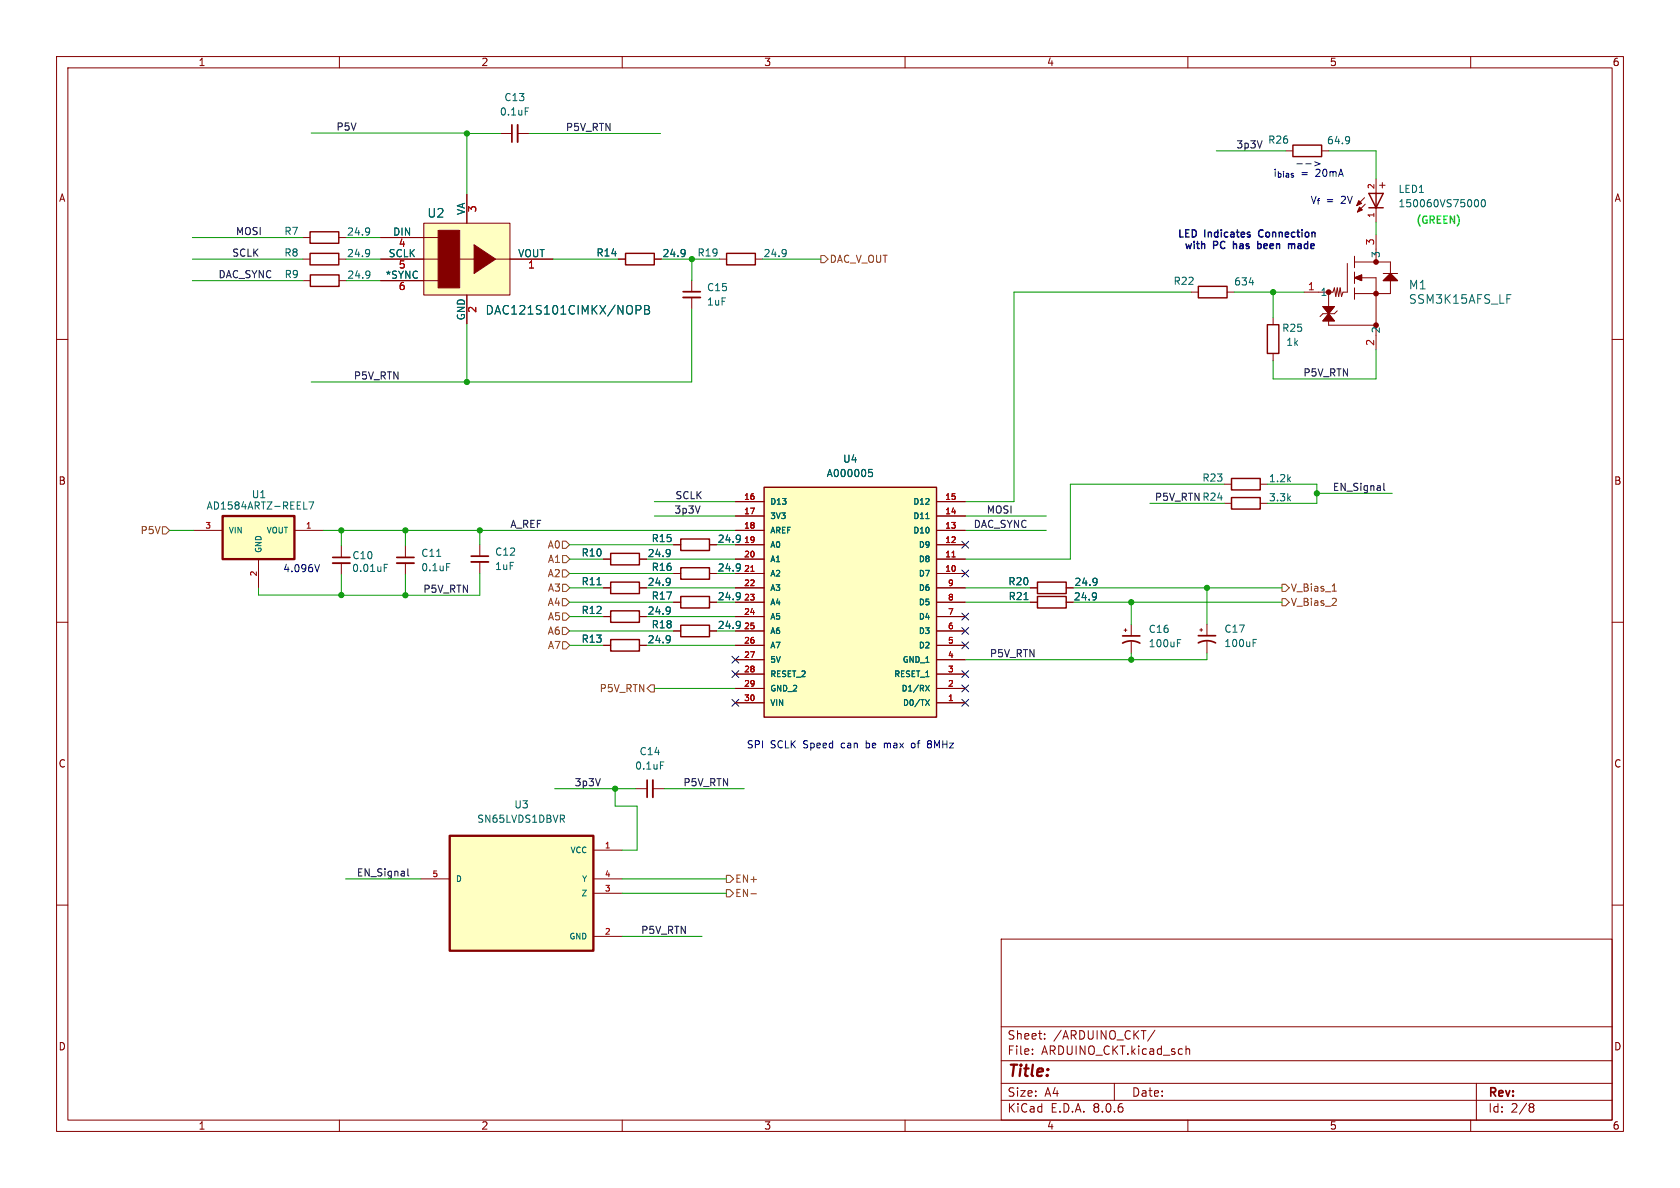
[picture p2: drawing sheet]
<svg xmlns="http://www.w3.org/2000/svg" width="297mm" height="210mm" viewBox="0 0 297 210" stroke-linecap="round" stroke-linejoin="round" font-family="sans-serif">
<g fill="none" stroke="#840000" stroke-width=".18">
<path d="M10 10h277v190h-277zM12 12h273v186h-273zM60 10v2M110 10v2M160 10v2M210 10v2M260 10v2M10 60h2M285 60h2M10 110h2M285 110h2M10 160h2"/>
<path d="M285 160h2M177 166h108v32h-108zM60 198v2M110 198v2M160 198v2M177 194.5h108M177 191.5h108M177 187.5h108M177 181.5h108M182.5 186.3v.1M182.5 185.5v.1M184.7 183.6v.1"/>
<path d="M184.7 182.8v.1M197 191.5v3M204.2 182.1l-1.3 2M209.7 184.9v1.5M209.7 185.5l.2-.1 .3 .1 .1 .9M210 198v2M260 198v2M261 191.5v6.5M270.6 195.1h.3l.3 .3-.3 .3M270.6 195.7h.3M270.9 195.7l.2 .2 .1 .4-.3 .3h-.3"/>
</g>
<path d="M39.4 91.2h12.7v7.6h-12.7z" fill="#ffffc2"/>
<path d="M39.4 91.2h12.7v7.6h-12.7z" fill="none" stroke="#840000" stroke-width=".41"/>
<g fill="none" stroke="#840000" stroke-width=".18">
<path d="M88.5 23.6h2M91.5 23.6h2M53.5 42h1.3M53.5 45.8h1.3M53.6 49.6h1.3M59.9 42h1.3M59.9 45.8h1.3M59.9 49.6h1.3M34.3 93.8h5.1M45.7 98.8v5.1M52.1 93.8h5M182.1 103.9h1.3"/>
<path d="M188.5 103.9h1.3M198.7 111.4h.5M199 111.1v.5M200 110.4v2M200 113.4v2.1M212.1 111.4h.5M212.4 111.1v.5M213.4 110.3v2.1M213.4 113.4v2"/>
</g>
<g fill="none" stroke="#006464" stroke-width=".18">
<path d="M92.9 19.1h.6M65.2 40.3l.1 .1a1.07 1.07 0 0 1-.1 1M65.2 44.2h.1a1.07 1.07 0 0 1-.1 1M65.3 48a1.07 1.07 0 0 1-.1 1.1M65.3 40.8l-.1 .2M65.3 44.6l-.1 .2M65.4 48.5l-.1 .1M53.7 90h.6M54.6 88.7h.9l-.6 1.3M193.8 102.3h.1a1.07 1.07 0 0 1-.1 1.1M193.9 102.8l-.1 .1M208.2 113.7h.4"/>
<path d="M208.2 113.1h.6M221.5 113.6h.5M221.5 113h.6"/>
</g>
<path d="M54.8 41h5.1v2h-5.1zM54.8 44.8h5.1v2h-5.1zM54.9 48.6h5v2h-5zM183.4 102.9h5.1v2h-5.1z" fill="none" stroke="#840000" stroke-width=".25"/>
<path d="M91.5 22.1v3" fill="none" stroke="#840000" stroke-width=".33"/>
<path d="M90.5 22.1v3M198.5 113.7a3.2 3.2 0 0 1 3 0M198.5 112.4h3M211.9 113.6a3.2 3.2 0 0 1 3 0M211.9 112.4h3" fill="none" stroke="#840000" stroke-width=".3"/>
<path d="M74.9 39.5h15.3v12.7h-15.3z" fill="#ffffc2"/>
<g fill="none" stroke="#840000" stroke-width=".18">
<path d="M74.9 39.5h15.3v12.7h-15.3zM82.5 34.4v5.1M227.3 26.7h1.3M233.6 26.7h1.3M67.3 49.6h10.2M67.3 45.8h10.2M67.3 42h10.2M81.3 45.8h2.5M82.5 52.2v5M87.6 45.8h10.2M109.3 45.8h1.3M115.7 45.8h1.2"/>
<path d="M60.3 96.5v2M60.3 99.5v2.1M71.7 96.5v2M71.7 99.5v2.1M106.7 98.8h1.3M113 98.8h1.3M119.1 96.3h1.2M125.4 96.3h1.3M216.4 89h1.3M216.4 85.6h1.3M222.8 89h1.3M222.8 85.6h1.3"/>
<path d="M106.7 109h1.3M106.7 103.9h1.3M113 109h1.3M113 103.9h1.3M119.1 106.5h1.2M119.1 101.4h1.2M125.4 106.5h1.3M125.4 101.4h1.3M182.1 106.5h1.3M188.5 106.5h1.3M112.4 139.4h2M115.4 139.4h2.1"/>
</g>
<g fill="#840000" stroke="#840000" stroke-width=".18">
<path d="M83.8 43.3l3.8 2.5-3.8 2.5z"/>
<path d="M77.5 40.7h3.8v10.2h-3.8z"/>
</g>
<g fill="none" stroke="#006464" stroke-width=".18">
<path d="M238.5 24.2v.1a1.07 1.07 0 0 1-.1 1M238.6 24.7l-.1 .2M112.4 54h.6l.3 .3-.1 .4-.8 .1M114 54h.5l.2 .1 .1 .3-.3 .3a.41 .41 0 0 1 .4 .4 .41 .41 0 0 1-.3 .4h-.6zM114 54.7h.5M121 44.2h.1a1.07 1.07 0 0 1-.2 1M121.1 44.6l-.1 .2M67.9 99.8h.6M77.2 98.4h.7M79 99.6h.6M118.4 97.2v.1a1.07 1.07 0 0 1-.1 1M118.5 97.7l-.1 .2"/>
<path d="M130.8 94.7a1.07 1.07 0 0 1-.1 1M130.8 99.7v.1a1.07 1.07 0 0 1-.1 1M130.9 95.1l-.1 .2M67.9 100.4h.5M105.5 103.4h.8M118.4 107.4a1.07 1.07 0 0 1-.1 1M118.4 102.3a1.07 1.07 0 0 1-.1 1.1M118.5 107.8l-.1 .2M118.5 102.8l-.1 .1M130.8 104.8v.1a1.07 1.07 0 0 1-.1 1M130.9 105.3l-.1 .2M130.9 100.2l-.1 .2"/>
<path d="M181 106h.8M193.7 104.9h.1a1.07 1.07 0 0 1-.1 1M193.8 105.3l-.1 .2M116.8 134.7h.6"/>
</g>
<path d="M228.6 25.7h5v2h-5zM110.6 44.8h5.1v2h-5.1zM108 97.8h5v2.1h-5zM120.3 95.3h5.1v2h-5.1zM217.7 88h5.1v2h-5.1zM217.7 84.6h5.1v2h-5.1zM108 108h5v2h-5zM108 102.9h5v2h-5zM120.3 105.4h5.1v2.1h-5.1zM120.3 100.4h5.1v2h-5.1zM183.4 105.4h5.1v2.1h-5.1z" fill="none" stroke="#840000" stroke-width=".25"/>
<path d="M58.8 99.5h3.1M70.1 99.5h3.1M115.4 137.9v3" fill="none" stroke="#840000" stroke-width=".33"/>
<path d="M58.8 98.5h3.1M70.1 98.5h3.1M114.4 137.9v3" fill="none" stroke="#840000" stroke-width=".3"/>
<path d="M79.5 147.7h25.4v20.4h-25.4z" fill="#ffffc2"/>
<path d="M79.5 147.7h25.4v20.4h-25.4z" fill="none" stroke="#840000" stroke-width=".41"/>
<g fill="none" stroke="#840000" stroke-width=".18">
<path d="M241.2 34.9l-1.4 1.4M241.4 36.1l-1.4 1.4M243.3 31.6v2.6M243.3 36.7v2.6M122.3 49.5v2.1M122.3 52.6v2M127.2 45.8h1.3M133.5 45.8h1.3M210.6 51.6h1.3M216.9 51.6h1.3M233.9 54.2h2l-2 2.5h2zM234.9 56.7v.8h8.4"/>
<path d="M234.9 51.6v2.6M236.4 54.9l-.5 .6h-2l-.5 .5M238.2 46.6v5h-.8l-.2 .8-.3-1.5-.2 1.5-.3-1.5-.2 1.5-.3-1.5-.3 .7h-5M239.5 45.3v2M239.5 48.1v2M239.5 50.9v2M239.5 49.1l1.2-.5v1zM239.5 46.3h6.3v2M240.7 49.1h2.6v12.7M243.3 41.5v4.8M244.5 48.3h2.6M245.8 49.6v2.3h-6.3"/>
<path d="M245.8 48.3l1.3 1.3h-2.6zM84.8 96.3v2M84.8 99.3v2.1M74.4 155.4h5.1M104.9 150.3h5.1M104.9 157.9h5.1M104.9 155.4h5.1M104.9 165.5h5.1"/>
</g>
<path d="M260.8 35.3h.2a.68 .68 0 0 1 .4 .6 .68 .68 0 0 1-.4 .7l-.2-.1M262 35.4l.2-.1a.68 .68 0 0 1 .4 .6 .68 .68 0 0 1-.4 .7l-.2-.2-.1-.3zM138.9 44.2a1.07 1.07 0 0 1-.1 1M139 44.6l-.1 .2M220.8 50h.8M266.4 52.1h.7M99.4 144.8l.4 .6M99.7 144.2v.4" fill="none" stroke="#006464" stroke-width=".18"/>
<path d="M242 36.7h2.5M242 34.2h2.5l-1.2 2.5zM243.3 34.2v2.5M128.5 44.8h5v2h-5zM211.9 50.6h5v2.1h-5z" fill="none" stroke="#840000" stroke-width=".25"/>
<path d="M120.8 52.6h3M83.3 99.3h3" fill="none" stroke="#840000" stroke-width=".33"/>
<path d="M120.8 51.6h3M83.3 98.3h3" fill="none" stroke="#840000" stroke-width=".3"/>
<g fill="#840000" stroke="#840000" stroke-width=".18">
<path d="M240.3 36.6l.6 .5-.9 .4z"/>
<path d="M240.2 35.5l.5 .5-.9 .3z"/>
<path d="M239.5 49.1l1.2-.5v1z"/>
<path d="M245.8 48.3l1.3 1.3h-2.6z"/>
<path d="M233.9 54.2h2l-1 1.3 1 1.2h-2l1-1.2z"/>
</g>
<g fill="none" stroke="#840000" stroke-width=".51">
<circle cx="234.9" cy="51.6" r=".25"/>
<circle cx="243.3" cy="51.9" r=".25"/>
<circle cx="243.3" cy="57.5" r=".25"/>
<circle cx="243.3" cy="46.3" r=".25"/>
</g>
<path d="M135.1 86.1h30.5v40.7h-30.5z" fill="#ffffc2"/>
<path d="M224.1 57.4h2v5.1h-2zM135.1 86.1h30.5v40.7h-30.5zM108 113.1h5v2h-5zM120.3 110.5h5.1v2.1h-5.1z" fill="none" stroke="#840000" stroke-width=".25"/>
<g fill="none" stroke="#840000" stroke-width=".18">
<path d="M82.5 34.4v5.1M67.3 45.8h7.6M67.3 42h7.6M67.3 49.6h7.6M82.5 52.2v5M90.2 45.8h7.6M109.3 45.8h1.3M115.7 45.8h1.2M225.1 56.1v1.3M225.1 62.5v1.2M106.7 98.8h1.3M113 98.8h1.3"/>
<path d="M119.1 96.3h1.2M125.4 96.3h1.3M130 98.8h5.1M130 96.3h5.1M130 93.8h5.1M130 91.2h5.1M130 88.7h5.1M165.6 98.8h5M165.6 96.3h5M165.6 93.8h5M165.6 91.2h5M165.6 88.7h5"/>
<path d="M106.7 103.9h1.3M106.7 109h1.3M106.7 114.1h1.3M113 103.9h1.3M113 109h1.3M113 114.1h1.3M119.1 101.4h1.2M119.1 106.5h1.2M119.1 111.5h1.2M125.4 101.4h1.3M125.4 106.5h1.3M125.4 111.5h1.3"/>
<path d="M130 101.4h5.1M130 103.9h5.1M130 106.5h5.1M130 109h5.1M130 111.5h5.1M130 114.1h5.1M130 116.6h5.1M130 119.2h5.1M165.6 101.4h5M165.6 103.9h5M165.6 106.5h5M165.6 109h5"/>
<path d="M165.6 111.5h5M165.6 114.1h5M165.6 116.6h5M165.6 119.2h5M182.1 103.9h1.3M182.1 106.5h1.3M188.5 103.9h1.3M188.5 106.5h1.3M130 124.2h5.1M130 121.7h5.1M165.6 124.2h5M165.6 121.7h5"/>
</g>
<g fill="none" stroke="#006464" stroke-width=".18">
<path d="M112.4 54h.6l.3 .3-.1 .4-.8 .1M114 54h.5l.2 .1 .1 .3-.3 .3a.41 .41 0 0 1 .4 .4 .41 .41 0 0 1-.3 .4h-.6zM114 54.7h.5M121 44.2h.1a1.07 1.07 0 0 1-.2 1M121.1 44.6l-.1 .2M118.4 97.2v.1a1.07 1.07 0 0 1-.1 1M118.5 97.7l-.1 .2M130.8 94.7a1.07 1.07 0 0 1-.1 1M130.8 99.7v.1a1.07 1.07 0 0 1-.1 1M130.9 95.1l-.1 .2M153.6 83h.6M153.6 83.5h.4l.3 .2-.2 .5h-.5"/>
<path d="M163.7 91.7h.6M105.5 103.4h.8M118.4 112.4v.1a1.07 1.07 0 0 1-.1 1M118.4 102.3a1.07 1.07 0 0 1-.1 1.1M118.4 107.4a1.07 1.07 0 0 1-.1 1M118.5 112.9l-.1 .2M118.5 102.8l-.1 .1M118.5 107.8l-.1 .2M130.8 109.9v.1a1.07 1.07 0 0 1-.1 1M130.8 104.8v.1a1.07 1.07 0 0 1-.1 1M130.9 110.4l-.1 .2M130.9 100.2l-.1 .2"/>
<path d="M130.9 105.3l-.1 .2M181 106h.8M193.7 104.9h.1a1.07 1.07 0 0 1-.1 1M193.8 102.3h.1a1.07 1.07 0 0 1-.1 1.1M193.8 105.3l-.1 .2M193.9 102.8l-.1 .1M163.6 123.7l.7 1M163.6 121.1l.7 1.1M164.3 123.7l-.7 1M164.3 121.1l-.7 1.1"/>
</g>
<path d="M168.3 98.5h.6M132.7 101h.6" fill="none" stroke="#a90000" stroke-width=".18"/>
<g fill="none" stroke="#725600" stroke-width=".18">
<path d="M145.1 45.2h.7l.6 .6-.6 .6h-.7zM28.7 93.1h.6l.7 .7-.7 .6h-.6zM99.4 95.7h.7l.6 .6-.6 .6h-.7zM99.5 98.2h.6l.6 .6-.6 .7h-.6zM99.4 105.8h.7l.6 .7-.6 .6h-.7zM99.4 110.9h.7l.6 .6-.6 .7h-.7zM99.4 100.7h.7l.6 .7-.6 .6h-.7zM99.5 113.4h.6l.6 .7-.6 .6h-.6zM99.5 103.3h.6l.6 .6-.6 .7h-.6zM99.5 108.4h.6l.6 .6-.6 .6h-.6zM226.6 103.3h.7l.6 .6-.6 .7h-.7zM226.6 105.8h.7l.6 .7-.6 .6h-.7z"/>
<path d="M235.5 107h.7M235.5 104.5h.7M236.2 105.9v.4M115 121.1h.7v1.2h-.7l-.6-.6zM128.4 154.7h.7l.6 .7-.6 .6h-.7zM128.4 157.3h.7l.6 .6-.6 .6h-.7zM132.8 158h.9"/>
</g>
<path d="M244.6 85.4v1.1l.2 .2M72.1 153.6v1.1l.2 .2" fill="none" stroke="#0f0f0f" stroke-width=".18"/>
<g fill="none" stroke="#0000c2" stroke-width=".18">
<path d="M229.3 29h.9M230.8 29h1M232.4 28.6l1 .4-1 .3M56.5 99.8l-.4 1.3M156.3 131.4v.8M156.5 131.4l-.2 .1M161.5 131.4h-.3l-.1 .2 .1 .5 .3 .1M164 132.1l.2 .1 .4-.1M164 131.4l.2 .1M164.2 131.5h.2M164.2 131.5l-.2 .1M164.4 131.5h.2"/>
<path d="M164.6 131l-.4-.1-.2 .2M164.6 131.4l-.2 .1"/>
</g>
<path d="M222.4 42.7v1.2M222.4 43.2h.4M222.4 43.9h.4M227.9 43.2l.3-.1 .1 .2M228.3 43.3v.6M228.8 43.2l-.3-.1-.2 .2" fill="none" stroke="#0000c2" stroke-width=".25"/>
<g fill="none" stroke="#009600" stroke-width=".18">
<path d="M55 23.5h27.5v10.9M82.5 23.6h6M93.5 23.6h23.3M215 26.7h12.3M234.9 26.7h8.4v4.9M243.3 39.3v2.2M34 49.6h19.6M34 45.8h19.5M34 42h19.5M61.2 45.8h6.1M61.2 42h6.1M61.2 49.6h6.1"/>
<path d="M82.5 57.2v10.3M97.8 45.8h11.5M116.9 45.8h10.3M122.3 54.6v12.9h-67.3M122.3 49.5h.1M122.3 45.8v3.7M134.8 45.8h10.3M210.6 51.6h-31.3v37.1h-8.7M218.2 51.6h6.9v4.5M225.1 51.6h5.5M243.3 61.8v5.2h-18.2v-3.3M30 93.8h4.3"/>
<path d="M57.1 93.8h72.9M60.3 93.8v2.7M71.7 93.8v2.7M84.8 93.8v2.5M100.7 96.3h18.4M100.7 98.8h6M114.3 98.8h15.7M115.7 88.7h14.3M115.7 91.2h14.3M126.7 96.3h3.3M170.6 93.8h14.4M170.6 91.2h14.4"/>
<path d="M203.3 89h13.1M216.4 85.6h-27.2v13.2h-18.6M224.1 85.6h8.7v3.4h-8.7M232.8 87.2h13.3M45.7 103.9v1.3h14.6M71.7 101.6v3.6M84.8 101.4v3.8h-24.5v-3.6M100.7 106.5h18.4M100.7 101.4h18.4M100.7 111.5h18.4M100.7 103.9h6M100.7 114.1h6"/>
<path d="M100.7 109h6M114.3 103.9h15.7M114.3 114.1h15.7M114.3 109h15.7M126.7 106.5h3.3M126.7 101.4h3.3M126.7 111.5h3.3M170.6 106.5h11.5M170.6 103.9h11.5M189.8 106.5h36.8M189.8 103.9h36.8M200 106.5v3.9"/>
<path d="M200 115.5v1.1M213.4 115.4v1.2h-42.8M213.4 103.9v6.4M98 139.4h14.4M108.8 139.4v3.1h3.8v7.8h-2.6M115.7 121.7h14.3M117.5 139.4h14.1M61.1 155.4h13.3M110 155.4h18.4M110 157.9h18.4M110 165.5h14.1"/>
</g>
<g fill="none" stroke="#000084" stroke-width=".18">
<path d="M170 95.7l1.3 1.2M171.3 95.7l-1.3 1.2M129.4 118.5l1.2 1.3M129.4 116l1.2 1.2M130.6 118.5l-1.2 1.3M130.6 116l-1.2 1.2M170 118.5l1.3 1.3M170 113.5l1.3 1.2M170 108.4l1.3 1.2M170 100.8l1.3 1.2M170 110.9l1.3 1.2M171.3 118.5l-1.3 1.3"/>
<path d="M171.3 113.5l-1.3 1.2M171.3 108.4l-1.3 1.2M171.3 100.8l-1.3 1.2M171.3 110.9l-1.3 1.2M129.4 123.6l1.2 1.2M130.6 123.6l-1.2 1.2M170 121.1l1.3 1.2M170 123.6l1.3 1.2M171.3 121.1l-1.3 1.2M171.3 123.6l-1.3 1.2"/>
</g>
<g fill="#009600" stroke="#009600" stroke-width=".18">
<circle cx="60.3" cy="93.8" r=".46"/>
<circle cx="60.3" cy="105.2" r=".46"/>
<circle cx="71.7" cy="105.2" r=".46"/>
<circle cx="108.8" cy="139.4" r=".46"/>
<circle cx="71.7" cy="93.8" r=".46"/>
<circle cx="200" cy="116.6" r=".46"/>
<circle cx="82.5" cy="67.5" r=".46"/>
<circle cx="84.8" cy="93.8" r=".46"/>
<circle cx="122.3" cy="45.8" r=".46"/>
<circle cx="213.4" cy="103.9" r=".46"/>
<circle cx="200" cy="106.5" r=".46"/>
<circle cx="225.1" cy="51.6" r=".46"/>
<circle cx="232.8" cy="87.2" r=".46"/>
<circle cx="82.5" cy="23.6" r=".46"/>
</g>
<text font-size="2.8" fill="#840000" x="178" y="190.9">Title:</text>
<g font-size="2.1" fill="#006464">
<text x="75.5" y="38.7">U2</text>
<text x="249" y="51.4">M1</text>
<text x="249" y="53.9">SSM3K15AFS_LF</text>
<text x="85.7" y="55.8">DAC121S101CIMKX/NOPB</text>
</g>
<g font-size="2.1" fill="#840000">
<text x="178" y="184">Sheet:</text>
<text x="186.2" y="184">/ARDUINO_CKT/</text>
<text x="178" y="186.7">File:</text>
<text x="184.1" y="186.7">ARDUINO_CKT.kicad_sch</text>
<text x="178" y="196.9">KiCad</text>
<text x="178" y="194.1">Size:</text>
<text x="184.7" y="194.1">A4</text>
<text x="185.7" y="196.9">E.D.A.</text>
<text x="193.3" y="196.9">8.0.6</text>
<text x="200" y="194.1">Date:</text>
<text x="263" y="194.3">Rev:</text>
<text x="263" y="196.9">Id:</text>
<text x="267.1" y="196.9">2/8</text>
</g>
<g font-size="1.8" fill="#840000">
<text x="35" y="11.9">1</text>
<text x="85" y="11.9">2</text>
<text x="135" y="11.9">3</text>
<text x="185" y="11.9">4</text>
<text x="235" y="11.9">5</text>
<text x="285" y="11.9">6</text>
<text x="10.3" y="35.9">A</text>
<text x="245.2" y="33.6" transform="rotate(-90 245.2 33.6)">+</text>
<text x="285.3" y="35.9">A</text>
<text x="10.3" y="85.9">B</text>
<text x="285.3" y="85.9">B</text>
<text x="10.3" y="135.9">C</text>
<text x="285.3" y="135.9">C</text>
<text x="10.3" y="185.9">D</text>
<text x="285.3" y="185.9">D</text>
<text x="35" y="199.9">1</text>
<text x="85" y="199.9">2</text>
<text x="135" y="199.9">3</text>
<text x="185" y="199.9">4</text>
<text x="235" y="199.9">5</text>
<text x="285" y="199.9">6</text>
</g>
<g font-size="1.8" fill="#0f0f0f">
<text x="59.4" y="23.2">P5V</text>
<text x="99.9" y="23.2">P5V_RTN</text>
<text x="218.5" y="26.3">3p3V</text>
<text x="41.6" y="41.6">MOSI</text>
<text x="41" y="45.5">SCLK</text>
<text x="38.5" y="49.3">DAC_SYNC</text>
<text x="62.5" y="67.2">P5V_RTN</text>
<text x="230.3" y="66.6">P5V_RTN</text>
<text x="119.3" y="88.3">SCLK</text>
<text x="204.1" y="88.6">P5V_RTN R24</text>
<text x="235.5" y="86.9">EN_Signal</text>
<text x="90.1" y="93.4">A_REF</text>
<text x="119.1" y="90.9">3p3V</text>
<text x="172" y="93.4">DAC_SYNC</text>
<text x="174.3" y="90.9">MOSI</text>
<text x="74.7" y="104.9">P5V_RTN</text>
<text x="174.9" y="116.3">P5V_RTN</text>
<text x="101.5" y="139.1">3p3V</text>
<text x="120.7" y="139.1">P5V_RTN</text>
<text x="63" y="155">EN_Signal</text>
<text x="113.3" y="165.2">P5V_RTN</text>
</g>
<g font-size="1.8" fill="#006464">
<text x="88.3" y="20.6">0.1uF</text>
<text x="89.1" y="18.1">C13</text>
<text x="224.1" y="25.6">R26</text>
<text x="234.5" y="25.7">64.9</text>
<text x="247.1" y="34.3">LED1</text>
<text x="50.2" y="41.7">R7</text>
<text x="61.3" y="41.8">24.9</text>
<text x="69.4" y="41.7">DIN</text>
<text x="82.3" y="38.1" transform="rotate(-90 82.3 38.1)">VA</text>
<text x="247.1" y="36.8">150060VS75000</text>
<text x="50.2" y="45.5">R8</text>
<text x="61.3" y="45.7">24.9</text>
<text x="68.6" y="45.6">SCLK</text>
<text x="70.4" y="44">4</text>
<text x="70.4" y="47.8">5</text>
<text x="91.5" y="45.6">VOUT</text>
<text x="105.3" y="45.5">R14</text>
<text x="117" y="45.7">24.9</text>
<text x="123.2" y="45.5">R19</text>
<text x="134.9" y="45.7">24.9</text>
<text x="244.1" y="45.7" transform="rotate(-90 244.1 45.7)">3</text>
<text x="50.2" y="49.4">R9</text>
<text x="61.3" y="49.5">24.9</text>
<text x="68.1" y="49.4">*SYNC</text>
<text x="124.9" y="51.7">C15</text>
<text x="207.4" y="50.6">R22</text>
<text x="218.1" y="50.7">634</text>
<text x="233.4" y="52.5">1</text>
<text x="82.3" y="56.7" transform="rotate(-90 82.3 56.7)">GND</text>
<text x="124.9" y="54.2">1uF</text>
<text x="226.6" y="58.9">R25</text>
<text x="244.1" y="59" transform="rotate(-90 244.1 59)">2</text>
<text x="227.3" y="61.3">1k</text>
<text x="149" y="82">U4</text>
<text x="44.4" y="88.3">U1</text>
<text x="146" y="84.5">A000005</text>
<text x="212.5" y="85.3">R23</text>
<text x="224.2" y="88.8">3.3k</text>
<text x="224.2" y="85.4">1.2k</text>
<text x="36.4" y="90.3">AD1584ARTZ-REEL7</text>
<text x="62.1" y="101.3">0.01uF</text>
<text x="62.2" y="99.1">C10</text>
<text x="74.4" y="98.6">C11</text>
<text x="74.4" y="101.2">0.1uF</text>
<text x="87.4" y="98.4">C12</text>
<text x="87.4" y="101">1uF</text>
<text x="102.7" y="98.6">R10</text>
<text x="114.4" y="98.7">24.9</text>
<text x="115.1" y="101.1">R16</text>
<text x="115.1" y="96">R15</text>
<text x="126.8" y="101.2">24.9</text>
<text x="126.8" y="96.1">24.9</text>
<text x="102.7" y="103.7">R11</text>
<text x="114.4" y="103.8">24.9</text>
<text x="115.1" y="106.2">R17</text>
<text x="126.8" y="106.3">24.9</text>
<text x="178.2" y="103.7">R20</text>
<text x="178.2" y="106.3">R21</text>
<text x="189.7" y="106.3">24.9</text>
<text x="189.8" y="103.8">24.9</text>
<text x="102.7" y="108.7">R12</text>
<text x="102.7" y="113.8">R13</text>
<text x="114.4" y="108.8">24.9</text>
<text x="114.4" y="113.9">24.9</text>
<text x="115.1" y="111.3">R18</text>
<text x="126.8" y="111.4">24.9</text>
<text x="203" y="112.1">C16</text>
<text x="216.4" y="112">C17</text>
<text x="203" y="114.6">100uF</text>
<text x="216.4" y="114.6">100uF</text>
<text x="112.2" y="136.2">0.1uF</text>
<text x="113" y="133.7">C14</text>
<text x="90.8" y="143.1">U3</text>
<text x="84.3" y="145.6">SN65LVDS1DBVR</text>
</g>
<g font-size="1.8" fill="#0000c2">
<text x="225" y="31.5">i_{bias}</text>
<text x="230" y="31.5">=</text>
<text x="232.7" y="31.5">20mA</text>
<text x="231.6" y="36.2">V_{f}</text>
<text x="234.4" y="36.2">=</text>
<text x="237.2" y="36.2">2V</text>
<text x="208" y="42.3">LED</text>
<text x="209.2" y="44.4">with</text>
<text x="213" y="42.3">Indicates</text>
<text x="214.5" y="44.4">PC</text>
<text x="218.5" y="44.4">has</text>
<text x="223" y="42.3">Connection</text>
<text x="223.3" y="44.4">been</text>
<text x="229.3" y="44.4">made</text>
<text x="50" y="101.4">4.096V</text>
<text x="131.9" y="132.5">SPI</text>
<text x="136.2" y="132.5">SCLK</text>
<text x="142.1" y="132.5">Speed</text>
<text x="149" y="132.5">can</text>
<text x="153.5" y="132.5">be</text>
<text x="156.9" y="132.5">max</text>
<text x="162" y="132.5">of</text>
<text x="165" y="132.5">8MHz</text>
</g>
<g font-size="1.8" fill="#a90000">
<text x="84.5" y="37.6" transform="rotate(-90 84.5 37.6)">3</text>
<text x="93.3" y="47.8">1</text>
<text x="243" y="43.5" transform="rotate(-90 243 43.5)">3</text>
<text x="70.4" y="51.6">6</text>
<text x="231.1" y="51.4">1</text>
<text x="84.5" y="55.4" transform="rotate(-90 84.5 55.4)">2</text>
<text x="243" y="61.2" transform="rotate(-90 243 61.2)">2</text>
</g>
<text font-size="1.8" fill="#01ff41" x="250.2" y="39.9">(GREEN)</text>
<g font-size="1.8" fill="#725600">
<text x="146.6" y="46.7">DAC_V_OUT</text>
<text x="24.7" y="94.6">P5V</text>
<text x="96.7" y="97.2">A0</text>
<text x="96.8" y="99.7">A1</text>
<text x="96.7" y="107.3">A4</text>
<text x="96.7" y="102.2">A2</text>
<text x="96.8" y="104.8">A3</text>
<text x="228.1" y="104.8">V_Bias_1</text>
<text x="228.1" y="107.3">V_Bias_2</text>
<text x="96.7" y="112.4">A6</text>
<text x="96.8" y="109.9">A5</text>
<text x="96.8" y="114.9">A7</text>
<text x="105.9" y="122.6">P5V_RTN</text>
<text x="129.9" y="156.2">EN+</text>
<text x="129.9" y="158.8">EN-</text>
</g>
<g font-size="1.4" fill="#a90000">
<text x="243" y="33.5" transform="rotate(-90 243 33.5)">2</text>
<text x="243" y="38.6" transform="rotate(-90 243 38.6)">1</text>
<text x="131.4" y="88.4">16</text>
<text x="167" y="88.4">15</text>
<text x="36.2" y="93.5">3</text>
<text x="54" y="93.5">1</text>
<text x="131.4" y="91">17</text>
<text x="131.4" y="93.5">18</text>
<text x="167" y="93.5">13</text>
<text x="167" y="91">14</text>
<text x="45.4" y="102" transform="rotate(-90 45.4 102)">2</text>
<text x="131.4" y="96">19</text>
<text x="131.4" y="98.6">20</text>
<text x="131.4" y="101.1">21</text>
<text x="167" y="101.1">10</text>
<text x="167" y="98.6">11</text>
<text x="167" y="96">12</text>
<text x="131.4" y="103.7">22</text>
<text x="131.4" y="106.2">23</text>
<text x="167.5" y="106.2">8</text>
<text x="167.5" y="103.7">9</text>
<text x="131.4" y="108.7">24</text>
<text x="131.4" y="111.3">25</text>
<text x="131.4" y="113.8">26</text>
<text x="167.5" y="113.8">5</text>
<text x="167.5" y="111.3">6</text>
<text x="167.5" y="108.7">7</text>
<text x="131.4" y="116.4">27</text>
<text x="131.4" y="118.9">28</text>
<text x="167.5" y="118.9">3</text>
<text x="167.5" y="116.4">4</text>
<text x="131.4" y="121.4">29</text>
<text x="131.4" y="124">30</text>
<text x="167.5" y="124">1</text>
<text x="167.5" y="121.4">2</text>
<text x="76.3" y="155.1">5</text>
<text x="106.8" y="150">1</text>
<text x="106.8" y="155.1">4</text>
<text x="106.8" y="157.7">3</text>
<text x="106.8" y="165.3">2</text>
</g>
<g font-size="1.4" fill="#006464">
<text x="136.1" y="89.4">D13</text>
<text x="161.3" y="89.4">D12</text>
<text x="40.4" y="94.5">VIN</text>
<text x="47" y="94.5">VOUT</text>
<text x="136.1" y="92">3V3</text>
<text x="136.1" y="94.5">AREF</text>
<text x="161.3" y="94.5">D10</text>
<text x="161.3" y="92">D11</text>
<text x="46.4" y="97.8" transform="rotate(-90 46.4 97.8)">GND</text>
<text x="136.1" y="97">A0</text>
<text x="136.1" y="99.6">A1</text>
<text x="162.3" y="99.6">D8</text>
<text x="162.3" y="97">D9</text>
<text x="136.1" y="102.1">A2</text>
<text x="136.1" y="104.7">A3</text>
<text x="136.1" y="107.2">A4</text>
<text x="162.3" y="102.1">D7</text>
<text x="162.3" y="107.2">D5</text>
<text x="162.3" y="104.7">D6</text>
<text x="136.1" y="109.7">A5</text>
<text x="136.1" y="112.3">A6</text>
<text x="162.3" y="112.3">D3</text>
<text x="162.3" y="109.7">D4</text>
<text x="136.1" y="114.8">A7</text>
<text x="136.1" y="117.4">5V</text>
<text x="136.1" y="119.9">RESET_2</text>
<text x="158" y="119.9">RESET_1</text>
<text x="159.5" y="117.4">GND_1</text>
<text x="162.3" y="114.8">D2</text>
<text x="136.1" y="122.4">GND_2</text>
<text x="136.1" y="125">VIN</text>
<text x="159.3" y="122.4">D1/RX</text>
<text x="159.5" y="125">D0/TX</text>
<text x="100.7" y="151">VCC</text>
<text x="80.5" y="156.1">D</text>
<text x="102.7" y="158.6">Z</text>
<text x="102.8" y="156.1">Y</text>
<text x="100.5" y="166.3">GND</text>
</g>
</svg>
